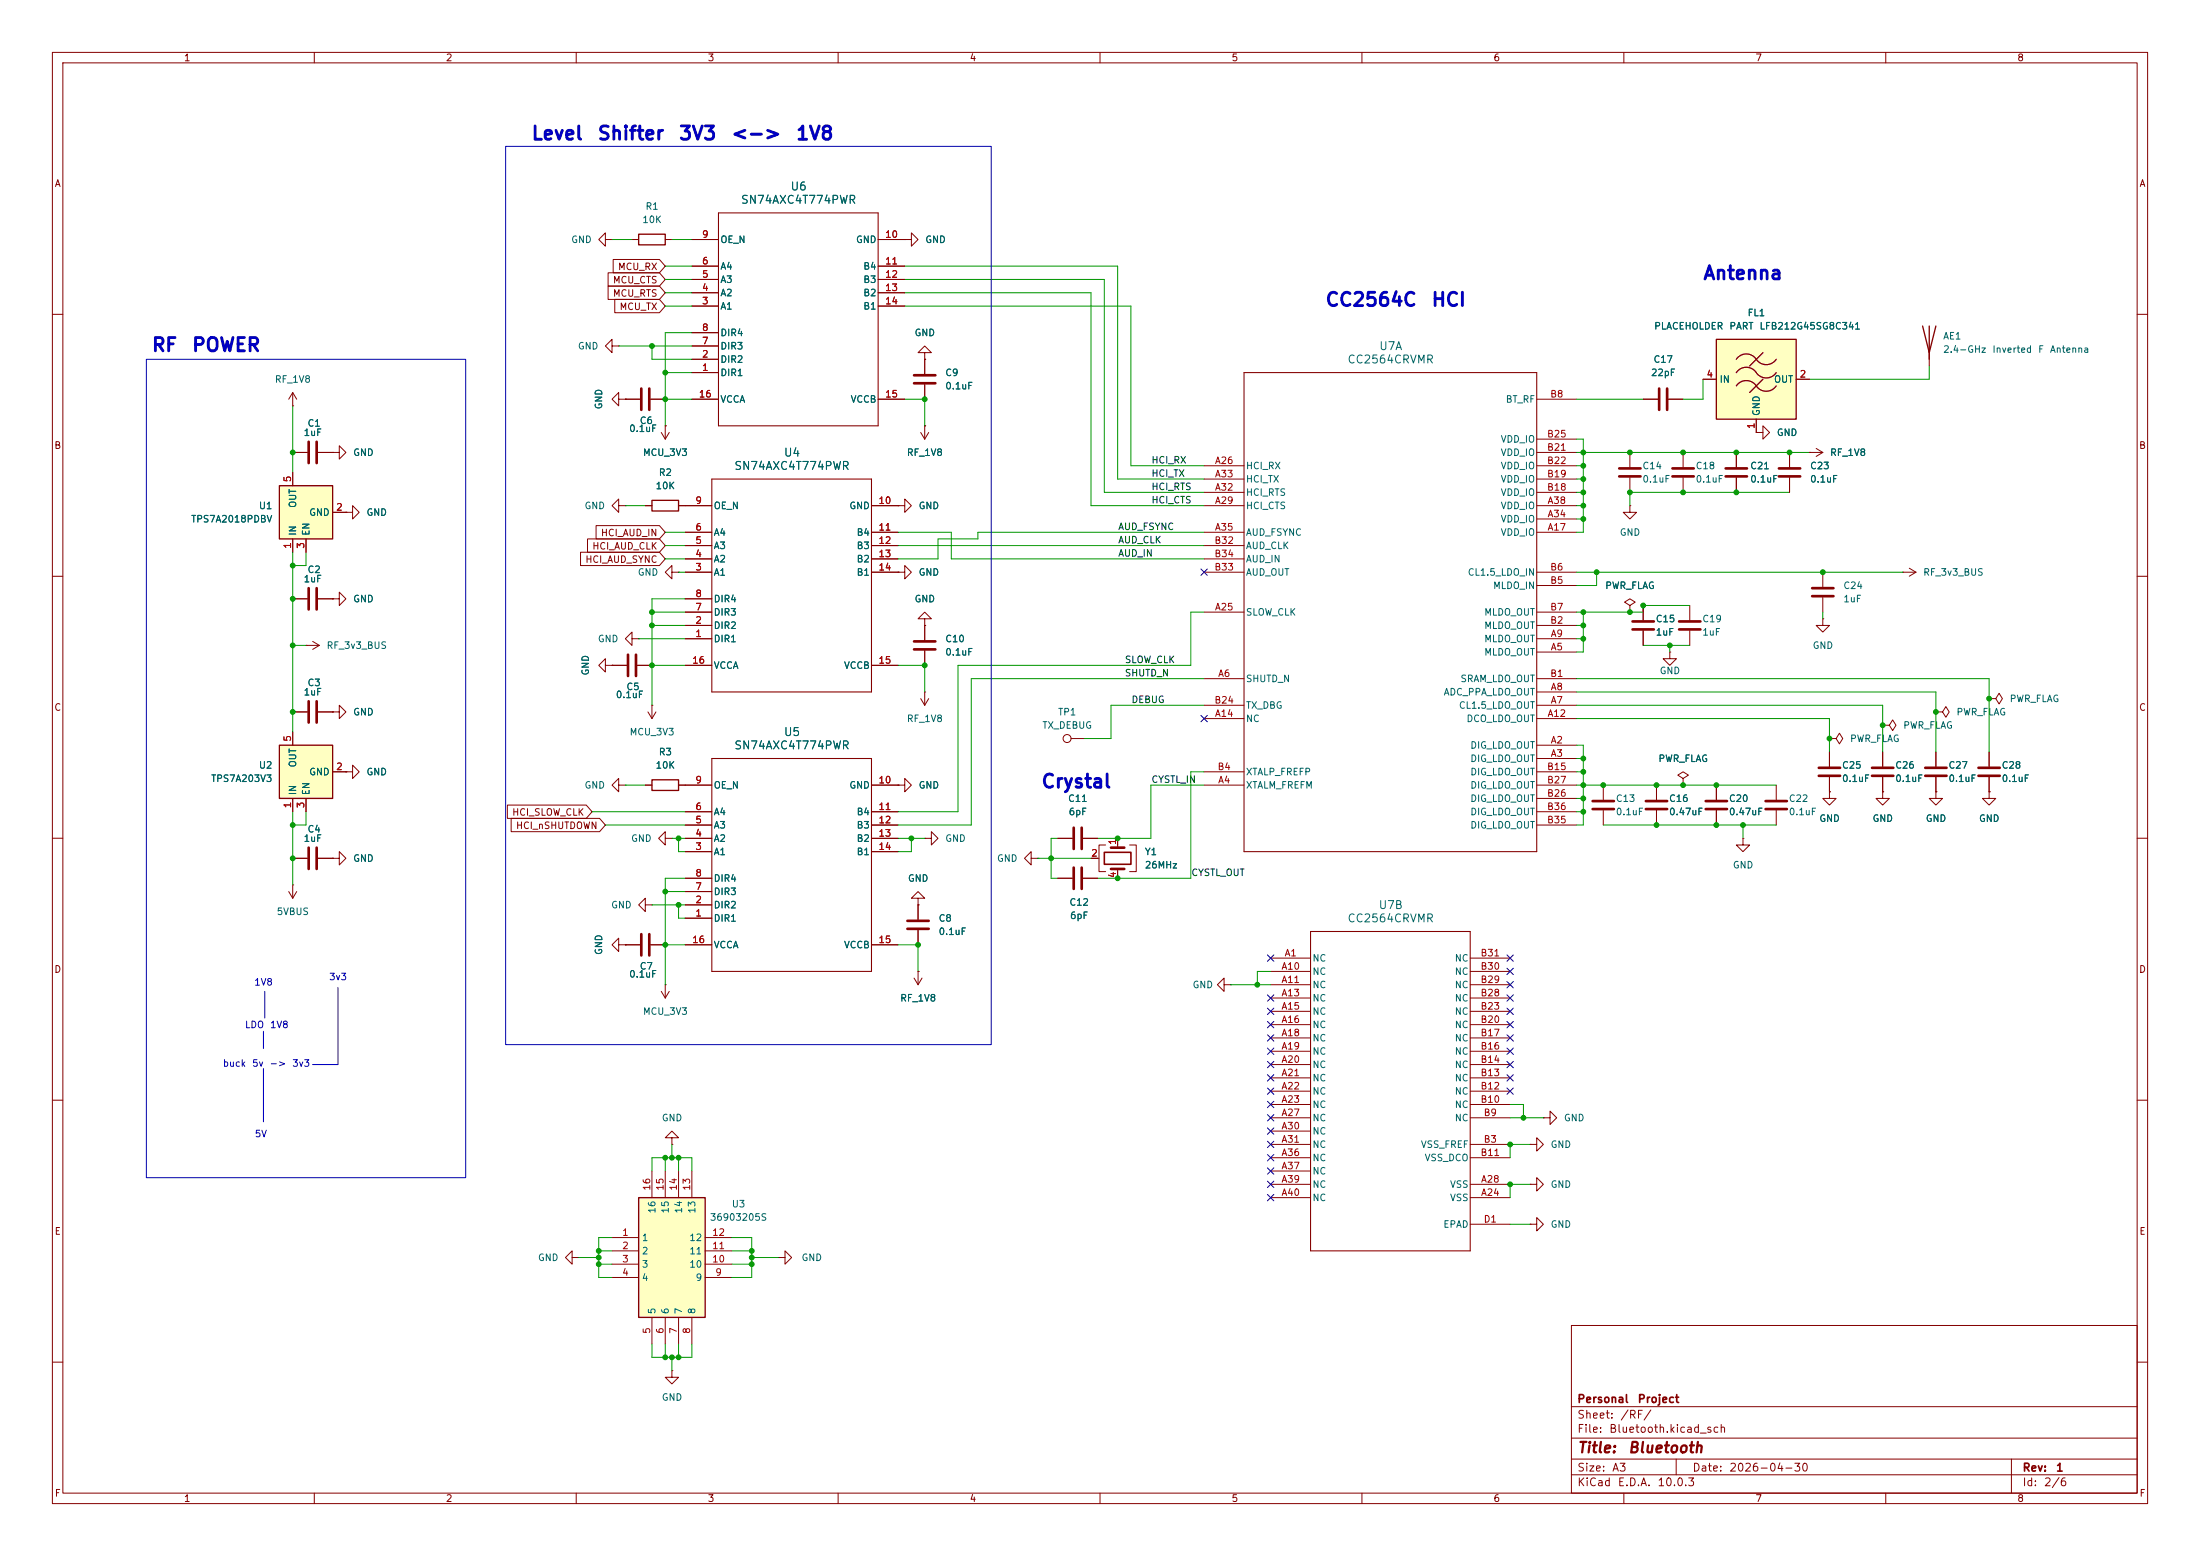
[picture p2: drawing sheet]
<svg xmlns="http://www.w3.org/2000/svg" width="420mm" height="297mm" viewBox="0 0 420 297" stroke-linecap="round" stroke-linejoin="round" font-family="sans-serif">
<g fill="none" stroke="#840000" stroke-width=".19">
<path d="M10 10h400v277h-400zM12 12h396v273h-396zM60 10v2M110 10v2M160 10v2M210 10v2M260 10v2M310 10v2M360 10v2M10 60h2M313.7 76.2h2.8M318.5 76.2h2.8"/>
<path d="M368.3 67.3v2.6M408 60h2M66 97.8h1.3v-1.3l1.3 1.3-1.3 1.3v-1.3M66 97.8h.1M123.2 96.5h1.3M129.5 96.5h6.4M166.4 96.5h5M321.3 86.4v2.8M321.3 91.2v2.8M331.5 86.4v2.8M331.5 91.2v2.8M341.6 86.4v2.8"/>
<path d="M341.6 91.2v2.8M345.4 86.4h.1M345.4 86.4h2.6M346.7 85.6l1.3 .8M348 86.4l-1.3 .7M10 110h2M63.5 114.3h1.3v-1.3l1.2 1.3-1.2 1.3v-1.3M63.5 114.3h.1M128.3 109.2v-1.2l-1.3 1.2 1.3 1.3v-1.3h1.2M129.5 109.2h.1M130.8 119.4h5.1M130.8 109.2h5.1"/>
<path d="M130.8 106.7h5.1M130.8 104.1h5.1M130.8 101.6h5.1M130.8 116.8h5.1M130.8 114.3h5.1M166.4 109.2h5M166.4 106.7h5M166.4 104.1h5M166.4 101.6h5M176.5 119.4v2.8M311.1 115.6l1.1-.7-1.1-.6-1 .6 1 .7v1.2M311.1 116.8h.1"/>
<path d="M313.7 115.6v2.8M322.6 115.6v2.8M348 118.1v1.3h1.2l-1.2 1.3-1.3-1.3h1.3M348 118.1h.1M348 109.2v2.8M348 114v2.8M408 110h2M55.9 135.9h2.8M60.7 135.9h2.8M63.5 135.9h1.3v-1.3l1.2 1.3-1.2 1.3v-1.3M63.5 135.9h.1M130.8 121.9h5.1"/>
<path d="M130.8 127h5.1M166.4 127h5M175.8 133.4l.7 1.2M176.5 132.1h.1M176.5 124.2v2.8M176.5 132.1v2.5M177.3 133.4l-.8 1.2M313.7 120.4v2.8M318.8 124.5v1.2h1.2l-1.2 1.3-1.3-1.3h1.3M318.8 124.5h.1M322.6 120.4v2.8M10 160h2"/>
<path d="M66 147.3h1.3v-1.2l1.3 1.2-1.3 1.3v-1.3M66 147.3h.1M327.7 149.9v2.8M327.7 154.7v2.8M339.1 149.9v2.8M339.1 154.7v2.8M408 160h2M55.9 163.8h2.8M60.7 163.8h2.8M63.5 163.8h1.3v-1.2l1.2 1.2-1.2 1.3v-1.3M63.5 163.8h.1M175.3 171.5h1.2l-1.2-1.3-1.3 1.3h1.3v1.2"/>
<path d="M175.3 172.7h.1M175.3 172.7v2.8M175.3 177.5v2.8M176.5 160h1.3v-1.2l1.3 1.2-1.3 1.3v-1.3M176.5 160h.1M196.8 163.8v-1.2l-1.2 1.2 1.2 1.3v-1.3h1.3M198.1 163.8h.1M201.9 160h2.8M201.9 167.6h2.8M206.8 160h2.7M206.8 167.6h2.7M208.3 163.8h1.5"/>
<path d="M211.1 161.3h-1.3v5.1h1.3M213.4 160v1.8M213.4 165.9v1.7M215.6 161.3h1.3v5.1h-1.3M332.7 160v1.3h1.3l-1.3 1.3-1.2-1.3h1.2M332.7 160h.1M174.5 186.7l.8 1.3M175.3 185.4h.1M175.3 185.4v2.6M176 186.7l-.7 1.3M242.6 182.9h7.6M242.6 185.4h7.6"/>
<path d="M242.6 188h7.6M242.6 190.5h7.6M242.6 193h7.6M242.6 195.6h7.6M242.6 198.1h7.6M280.7 182.9h7.6M280.7 185.4h7.6M280.7 188h7.6M280.7 190.5h7.6M280.7 193h7.6M280.7 195.6h7.6M280.7 198.1h7.6"/>
<path d="M10 210h2M242.6 200.7h7.6M242.6 203.2h7.6M242.6 205.7h7.6M242.6 208.3h7.6M242.6 210.8h7.6M242.6 213.4h7.6M242.6 215.9h7.6M242.6 218.4h7.6M280.7 200.7h7.6M280.7 203.2h7.6M280.7 205.7h7.6"/>
<path d="M280.7 208.3h7.6M280.7 210.8h7.6M280.7 213.4h7.6M280.7 218.4h7.6M292.1 218.4h1.3v-1.2l1.2 1.2-1.2 1.3v-1.3M292.1 218.4h.1M294.6 213.4h1.3v-1.3l1.3 1.3-1.3 1.2v-1.2M294.6 213.4h.1M408 210h2M242.6 228.6h7.6M242.6 226.1h7.6M242.6 221h7.6"/>
<path d="M242.6 223.5h7.6M280.7 228.6h7.6M280.7 226.1h7.6M280.7 221h7.6M280.7 233.7h7.6M292.1 226.1h1.3v-1.3l1.2 1.3-1.2 1.2v-1.2M292.1 226.1h.1M292.1 233.7h1.3v-1.3l1.2 1.3-1.2 1.2v-1.2M292.1 233.7h.1M148.6 240h1.3v-1.2l1.2 1.2-1.2 1.3v-1.3M148.6 240h.1M300 253h108v32h-108z"/>
<path d="M10 260h2M128.3 261.6v1.3h1.2l-1.2 1.3-1.3-1.3h1.3M128.3 261.6h.1M300 278.5h108M300 274.5h108M300 268.5h108M320 278.5v3M384 278.5v6.5M408 260h2M60 285v2M110 285v2M160 285v2"/>
<path d="M210 285v2M260 285v2M300 281.5h108M310 285v2M360 285v2"/>
</g>
<g fill="none" stroke="#840000" stroke-width=".51">
<path d="M316.7 74.2v4M318.3 74.2v4M319.3 89.4h4M319.3 90.9h4M329.4 89.4h4.1M329.4 90.9h4.1M339.6 89.4h4.1M339.6 90.9h4.1M311.7 118.6h4M320.5 118.6h4.1M345.9 112.3h4.1M345.9 113.8h4.1"/>
<path d="M58.9 133.9v4M60.5 133.9v4M174.5 122.4h4.1M174.5 124h4.1M311.7 120.1h4M320.5 120.1h4.1M205 158v4.1M206.5 158v4.1M325.6 152.9h4.1M325.6 154.4h4.1M337.1 152.9h4M337.1 154.4h4"/>
<path d="M58.9 161.8v4.1M60.5 161.8v4.1M173.2 175.8h4.1M173.2 177.3h4.1M205 165.6v4.1M206.5 165.6v4.1M212.1 161.8h2.5M212.1 165.9h2.5"/>
</g>
<path d="M210.8 162.7h5.1v2.3h-5.1z" fill="none" stroke="#840000" stroke-width=".3"/>
<path d="M135.9 91.4h30.5v40.7h-30.5zM250.2 177.8h30.5v61h-30.5z" fill="none" stroke="#840000" stroke-width=".2"/>
<path d="M367 62.2l1.3 5.1 1.3-5.1M368.3 62.2v6.4M124.5 95.5h5v2h-5z" fill="none" stroke="#840000" stroke-width=".25"/>
<path d="M327.7 64.8h15.2v15.2h-15.2z" fill="#ffffc2"/>
<path d="M327.7 64.8h15.2v15.2h-15.2zM331.5 68.6a2.35 2.35 0 0 1 4 .3 2.29 2.29 0 0 0 3.6-.3M331.5 71.1a2.35 2.35 0 0 1 4 .3 2.29 2.29 0 0 0 3.6-.3M331.5 73.7a2.35 2.35 0 0 1 4 .3 2.29 2.29 0 0 0 3.6-.3M336.5 67.3l-2.5 2.6M336.5 72.4l-2.5 2.5" fill="none" stroke="#840000" stroke-width=".25"/>
<g fill="none" stroke="#840000" stroke-width=".19">
<path d="M116.8 66v-1.2l-1.2 1.2 1.2 1.3v-1.3h1.3M118.1 76.2v1.3l-1.3-1.3 1.3-1.3v1.3h1.3M118.1 66h.1M119.4 76.2h.1M119.4 76.2h2.8M124.2 76.2h2.8M176.5 68.6v2.8M176.5 73.4v2.8M325.1 72.4h2.6M342.9 72.4h2.5M55.9 86.4h2.8M60.7 86.4h2.8"/>
<path d="M63.5 86.4h1.3v-1.3l1.2 1.3-1.2 1.2v-1.2M63.5 86.4h.1M118.1 96.5v-1.2l-1.3 1.2 1.3 1.3v-1.3h1.3M119.4 96.5h.1M126.2 82.6l.8 1.2M127 81.3h.1M127 81.3v2.5M127.8 82.6l-.8 1.2M171.4 96.5h1.3v-1.2l1.3 1.2-1.3 1.3v-1.3M171.4 96.5h.1M175.8 82.6l.7 1.2M176.5 81.3h.1"/>
<path d="M176.5 81.3v2.5M177.3 82.6l-.8 1.2M335.3 82.6h1.2v-1.3l1.3 1.3-1.3 1.2v-1.2M335.3 82.6h.1M335.3 80v2.6M55.9 114.3h2.8M60.7 114.3h2.8M171.4 109.2h1.3v-1.2l1.3 1.2-1.3 1.3v-1.3M171.4 109.2h.1M176.5 118.1h1.3l-1.3-1.3-1.2 1.3h1.2v1.3M176.5 119.4h.1M58.4 123.2h.1"/>
<path d="M58.4 123.2h2.6M59.7 122.4l1.3 .8M61 123.2l-1.3 .8"/>
</g>
<path d="M122.4 74.2v4M124 74.2v4M174.5 71.6h4.1M174.5 73.2h4.1M58.9 84.3v4.1M60.5 84.3v4.1M58.9 112.3v4M60.5 112.3v4" fill="none" stroke="#840000" stroke-width=".51"/>
<path d="M53.3 92.7h10.2v10.2h-10.2z" fill="#ffffc2"/>
<path d="M53.3 92.7h10.2v10.2h-10.2z" fill="none" stroke="#840000" stroke-width=".25"/>
<g fill="none" stroke="#840000" stroke-width=".19">
<path d="M55.9 77.5h.1M55.9 74.9v2.6M55.9 74.9l-.8 1.3M55.9 74.9l.7 1.3M55.9 90.2v2.5M63.5 97.8h2.5M311.1 86.4v2.8M311.1 91.2v2.8M55.9 102.9v2.5M58.4 102.9v2.5M363.2 109.2h.1M363.2 109.2h2.6"/>
<path d="M364.5 108.5l1.3 .7M365.8 109.2l-1.3 .8M116.8 127h2.8M121.7 127h2.8M359.4 138.4h1.3l.6-1 .6 1-.6 1-.6-1M359.4 138.4h.1M379.7 133.4h1.3l.6-1.1 .7 1.1-.7 1-.6-1M379.7 133.4h.1M130.8 157.5h5.1M130.8 154.9h5.1M130.8 149.9h5.1M166.4 157.5h5"/>
<path d="M166.4 154.9h5M166.4 149.9h5M204.5 141h2.5M316.2 149.9v2.8M316.2 154.7v2.8M321.3 148.6l1-.6-1-.7-1 .7 1 .6v1.3M321.3 149.9h.1M369.6 151.1v1.3h1.2l-1.2 1.3-1.3-1.3h1.3M369.6 151.1h.1M369.6 143.5v2.8M369.6 148.3v2.8M379.7 143.5v2.8"/>
<path d="M379.7 148.3v2.8M123.2 172.7v-1.2l-1.3 1.2 1.3 1.3v-1.3h1.3M124.5 172.7h.1M130.8 175.3h5.1M130.8 172.7h5.1M130.8 162.6h5.1M130.8 160h5.1M130.8 170.2h5.1M130.8 167.6h5.1M166.4 162.6h5M166.4 160h5M130.8 180.3h5.1"/>
<path d="M166.4 180.3h5M233.7 188v-1.3l-1.3 1.3 1.3 1.2v-1.2h1.2M234.9 188h.1M109.2 240v-1.2l-1.3 1.2 1.3 1.3v-1.3h1.3M110.5 240h.1"/>
<circle cx="203.7" cy="141" r=".76"/>
</g>
<path d="M309.1 89.4h4.1M309.1 90.9h4.1M119.9 125v4M121.4 125v4M314.2 152.9h4.1M314.2 154.4h4.1M367.5 146.6h4.1M367.5 148.1h4.1M377.7 146.6h4.1M377.7 148.1h4.1" fill="none" stroke="#840000" stroke-width=".51"/>
<path d="M135.9 144.8h30.5v40.6h-30.5z" fill="none" stroke="#840000" stroke-width=".2"/>
<path d="M53.3 142.2h10.2v10.2h-10.2z" fill="#ffffc2"/>
<path d="M121.9 44.7h5.1v2h-5.1zM53.3 142.2h10.2v10.2h-10.2zM124.5 148.8h5v2.1h-5z" fill="none" stroke="#840000" stroke-width=".25"/>
<g fill="none" stroke="#840000" stroke-width=".19">
<path d="M115.6 45.7v-1.2l-1.3 1.2 1.3 1.3v-1.3h1.2M116.8 45.7h.1M120.6 45.7h1.3M127 45.7h1.3M132.1 58.4h5.1M132.1 55.9h5.1M132.1 53.3h5.1M132.1 50.8h5.1M132.1 45.7h5.1M167.6 58.4h5.1M167.6 55.9h5.1M167.6 53.3h5.1"/>
<path d="M167.6 50.8h5.1M167.6 45.7h5.1M172.7 45.7h1.3v-1.2l1.3 1.2-1.3 1.3v-1.3M172.7 45.7h.1M132.1 76.2h5.1M132.1 71.1h5.1M132.1 68.6h5.1M132.1 66h5.1M132.1 63.5h5.1M167.6 76.2h5.1M176.5 67.3h1.3l-1.3-1.3-1.2 1.3h1.2v1.3M176.5 68.6h.1"/>
<path d="M293.4 76.2h7.6M229.9 88.9h7.6M229.9 96.5h7.6M229.9 94h7.6M229.9 91.4h7.6M293.4 88.9h7.6M293.4 96.5h7.6M293.4 94h7.6M293.4 91.4h7.6M293.4 99.1h7.6M293.4 86.4h7.6M293.4 83.8h7.6"/>
<path d="M311.1 96.5v1.3h1.3l-1.3 1.3-1.2-1.3h1.2M311.1 96.5h.1M229.9 101.6h7.6M229.9 116.8h7.6M229.9 109.2h7.6M229.9 104.1h7.6M229.9 106.7h7.6M293.4 101.6h7.6M293.4 116.8h7.6M293.4 119.4h7.6M293.4 111.8h7.6M293.4 109.2h7.6"/>
<path d="M55.9 139.7v2.5M115.6 127v1.3l-1.3-1.3 1.3-1.3v1.3h1.2M116.8 127h.1M120.6 121.9v-1.2l-1.2 1.2 1.2 1.3v-1.3h1.3M121.9 121.9h.1M123.7 135.9l.8 1.3M124.5 134.6h.1M124.5 134.6v2.6M125.2 135.9l-.7 1.3M229.9 129.5h7.6M229.9 134.6h7.6M229.9 137.2h7.6"/>
<path d="M293.4 124.5h7.6M293.4 129.5h7.6M293.4 134.6h7.6M293.4 132.1h7.6M293.4 121.9h7.6M293.4 137.2h7.6M369.6 135.9h1.2l.7-1 .6 1-.6 1-.7-1M369.6 135.9h.1M55.9 152.4v2.5M58.4 152.4v2.5M63.5 147.3h2.5M118.1 149.9v-1.3l-1.3 1.3 1.3 1.2v-1.2h1.3"/>
<path d="M119.4 149.9h.1M123.2 149.9h1.3M129.5 149.9h1.3M171.4 149.9h1.3v-1.3l1.3 1.3-1.3 1.2v-1.2M171.4 149.9h.1M229.9 147.3h7.6M229.9 149.9h7.6M293.4 147.3h7.6M293.4 149.9h7.6M293.4 142.2h7.6M293.4 144.8h7.6M293.4 152.4h7.6"/>
<path d="M293.4 157.5h7.6M293.4 154.9h7.6M306.1 149.9v2.8M306.1 154.7v2.8M349.2 141h1.3l.7-1 .6 1-.6 1-.7-1M349.2 141h.1M349.2 151.1v1.3h1.3l-1.3 1.3-1.2-1.3h1.2M349.2 151.1h.1M349.2 143.5v2.8M349.2 148.3v2.8M359.4 151.1v1.3h1.3l-1.3 1.3-1.3-1.3h1.3M359.4 151.1h.1"/>
<path d="M359.4 143.5v2.8M359.4 148.3v2.8M379.7 151.1v1.3h1.3l-1.3 1.3-1.2-1.3h1.2M379.7 151.1h.1M55.1 170.2l.8 1.3M55.9 168.9h.1M55.9 168.9v2.6M56.6 170.2l-.7 1.3M127 160v-1.2l-1.3 1.2 1.3 1.3v-1.3h1.3M128.3 160h.1M126.2 189.2l.8 1.3M127 188h.1"/>
<path d="M127 188v2.5M127.8 189.2l-.8 1.3M128.3 217.2h1.2l-1.2-1.3-1.3 1.3h1.3v1.2M128.3 218.4h.1"/>
</g>
<path d="M137.2 40.6h30.4v40.7h-30.4zM237.5 71.1h55.9v91.5h-55.9z" fill="none" stroke="#840000" stroke-width=".2"/>
<path d="M304 152.9h4.1M304 154.4h4.1M347.2 146.6h4.1M347.2 148.1h4.1M357.4 146.6h4M357.4 148.1h4" fill="none" stroke="#840000" stroke-width=".51"/>
<path d="M121.9 228.6h12.7v22.9h-12.7z" fill="#ffffc2"/>
<path d="M121.9 228.6h12.7v22.9h-12.7z" fill="none" stroke="#840000" stroke-width=".25"/>
<g fill="none" stroke="#840000" stroke-width=".19">
<path d="M116.1 54.6h9.8l1.1 1.3-1.1 1.3h-9.8zM116.1 52.1h9.8l1.1 1.2-1.1 1.3h-9.8zM117.1 49.5h8.8l1.1 1.3-1.1 1.3h-8.8zM117.4 57.1h8.5l1.1 1.3-1.1 1.3h-8.5zM132.1 58.4h5.1M132.1 55.9h5.1M132.1 53.3h5.1M132.1 50.8h5.1M132.1 45.7h5.1M167.6 58.4h5.1M167.6 55.9h5.1M167.6 53.3h5.1"/>
<path d="M167.6 50.8h5.1M167.6 45.7h5.1M172.7 45.7h.1M119.4 76.2h.1M119.4 76.2h2.8M124.2 76.2h2.8M132.1 76.2h5.1M132.1 71.1h5.1M132.1 68.6h5.1M132.1 66h5.1M132.1 63.5h5.1M167.6 76.2h5.1"/>
<path d="M176.5 68.6h.1M176.5 68.6v2.8M176.5 73.4v2.8M313.7 76.2h2.8M318.5 76.2h2.8M325.1 72.4h2.6M342.9 72.4h2.5M55.9 86.4h2.8M55.9 90.2v2.5M60.7 86.4h2.8M63.5 86.4h.1M63.5 97.8h2.5"/>
<path d="M66 97.8h.1M123.2 96.5h1.3M127 81.3h.1M129.5 96.5h6.4M166.4 96.5h5M171.4 96.5h.1M176.5 81.3h.1M331.5 86.4v2.8M331.5 91.2v2.8M335.3 82.6h.1M335.3 80v2.6M341.6 86.4v2.8"/>
<path d="M341.6 91.2v2.8M345.4 86.4h.1M55.9 114.3h2.8M55.9 102.9v2.5M58.4 102.9v2.5M60.7 114.3h2.8M63.5 114.3h.1M110.8 105.4h15.1l1.1 1.3-1.1 1.3h-15.1zM112.2 102.9h13.7l1.1 1.2-1.1 1.3h-13.7zM113.8 100.3h12.1l1.1 1.3-1.1 1.3h-12.1zM130.8 119.4h5.1M130.8 109.2h5.1"/>
<path d="M130.8 106.7h5.1M130.8 104.1h5.1M130.8 101.6h5.1M130.8 116.8h5.1M130.8 114.3h5.1M166.4 109.2h5M166.4 106.7h5M166.4 104.1h5M166.4 101.6h5M171.4 109.2h.1M176.5 119.4h.1M176.5 119.4v2.8"/>
<path d="M311.1 116.8h.1M313.7 115.6v2.8M55.9 135.9h2.8M55.9 139.7v2.5M60.7 135.9h2.8M63.5 135.9h.1M116.8 127h.1M116.8 127h2.8M121.7 127h2.8M130.8 127h5.1M130.8 121.9h5.1M166.4 127h5"/>
<path d="M176.5 124.2v2.8M313.7 120.4v2.8M55.9 152.4v2.5M58.4 152.4v2.5M63.5 147.3h2.5M66 147.3h.1M96.9 153.7h15l1.1 1.2-1.1 1.3h-15zM97.6 156.2h16.9l1.1 1.3-1.1 1.3h-16.9zM123.2 149.9h1.3M129.5 149.9h6.4M130.8 157.5h5.1M130.8 154.9h5.1"/>
<path d="M166.4 157.5h5M166.4 154.9h5M166.4 149.9h5M171.4 149.9h.1M316.2 149.9v2.8M316.2 154.7v2.8M321.3 149.9h.1M327.7 149.9v2.8M327.7 154.7v2.8M349.2 151.1h.1M349.2 143.5v2.8M349.2 148.3v2.8"/>
<path d="M359.4 151.1h.1M359.4 143.5v2.8M359.4 148.3v2.8M369.6 151.1h.1M369.6 143.5v2.8M369.6 148.3v2.8M379.7 151.1h.1M379.7 143.5v2.8M379.7 148.3v2.8M55.9 163.8h2.8M60.7 163.8h2.8M63.5 163.8h.1"/>
<path d="M130.8 175.3h5.1M130.8 172.7h5.1M130.8 162.6h5.1M130.8 160h5.1M130.8 170.2h5.1M130.8 167.6h5.1M166.4 162.6h5M166.4 160h5M175.3 172.7h.1M175.3 172.7v2.8M175.3 177.5v2.8M201.9 160h2.8"/>
<path d="M201.9 167.6h2.8M206.8 160h2.7M206.8 167.6h2.7M208.3 163.8h1.2M213.4 160v1.3M213.4 166.4v1.2M118.1 180.3v1.3l-1.3-1.3 1.3-1.2v1.2h1.3M119.4 180.3h.1M119.4 180.3h2.8M124.2 180.3h2.8M130.8 180.3h5.1M166.4 180.3h5"/>
<path d="M175.3 185.4h.1M116.8 236.2h5.1M116.8 238.8h5.1M124.5 223.5v5.1M127 223.5v5.1M129.5 223.5v5.1M132.1 223.5v5.1M134.6 236.2h5.1M134.6 238.8h5.1M116.8 241.3h5.1M116.8 243.8h5.1M124.5 251.5v5"/>
<path d="M127 251.5v5M129.5 251.5v5M132.1 251.5v5M134.6 241.3h5.1M134.6 243.8h5.1"/>
</g>
<path d="M122.4 178.3v4.1M124 178.3v4.1" fill="none" stroke="#840000" stroke-width=".51"/>
<path d="M96.5 27.9h92.7v171.5h-92.7zM27.9 68.6h61v156.2h-61zM50.3 196.9v3.3M50.5 189.2v5.1M64.5 188.5v14.7h-4.8M50.3 204v10.1" fill="none" stroke="#0000c2" stroke-width=".19"/>
<g fill="none" stroke="#009600" stroke-width=".19">
<path d="M116.8 45.7h3.8M127 55.9h5.1M127 50.8h5.1M127 53.3h5.1M127 58.4h5.1M128.3 45.7h3.8M172.7 55.9h35.6v40.6h21.6M172.7 50.8h40.7v40.6h16.5M172.7 53.3h38.1v40.7h19.1M172.7 58.4h43.2v30.5h14M55.9 77.5v12.7M118.1 66h14"/>
<path d="M124.5 66v2.6h7.6M127 76.2h5.1M127 71.1h5.1M132.1 63.5h-5.1v17.8M172.7 76.2h3.8v5.1M301 76.2h12.7M325.1 72.4v3.8h-3.8M368.3 69.9v2.5h-22.9M119.4 96.5h3.8M301 83.8h1.3v17.8h-1.3M301 86.4h44.4M301 91.4h1.3"/>
<path d="M301 88.9h1.3M301 96.5h1.3M301 99.1h1.3M301 94h1.3M341.6 94h-30.5v2.5M55.9 105.4v34.3M58.4 105.4v2.6h-2.5M124.5 116.8h6.3M124.5 119.4h6.3M127 104.1h3.8M127 101.6h3.8M127 106.7h3.8"/>
<path d="M129.5 109.2h1.3M130.8 114.3h-6.3v20.3M171.4 104.1h58.5M171.4 101.6h10.2v5.1h48.3M229.9 116.8h-2.6v10.2h-44.4v27.9h-11.5M229.9 101.6h-43.2v1.3h-7.6v3.8h-7.7M301 119.4h1.3M301 109.2h62.2M302.3 116.8v7.7h-1.3M304.8 109.2v2.6h-3.8M322.6 115.6h-8.9v1.2h-12.7M348 116.8v1.3"/>
<path d="M55.9 123.2h2.5M121.9 121.9h8.9M124.5 127h6.3M171.4 127h5.1v5.1M229.9 129.5h-44.5v28h-14M229.9 134.6h-17.8v6.4h-5.1M301 134.6h58.4v8.9M301 129.5h78.7v14M301 121.9h1.3M301 137.2h48.2v6.3M301 132.1h68.6v11.4M313.7 123.2h8.9"/>
<path d="M318.8 123.2v1.3M55.9 154.9v14M58.4 154.9v2.6h-2.5M113 154.9h17.8M115.6 157.5h15.2M119.4 149.9h3.8M229.9 149.9h-10.2v10.1h-10.2M229.9 147.3h-2.6v20.3h-17.8M301 142.2h1.3v15.3h-1.3M301 154.9h1.3M301 149.9h38.1M301 147.3h1.3"/>
<path d="M301 144.8h1.3M301 152.4h1.3M306.1 157.5h33M332.7 157.5v2.5M124.5 172.7h6.3M127 170.2h3.8M128.3 160h2.5M129.5 172.7v2.6h1.3M129.5 160v2.6h1.3M130.8 167.6h-3.8v20.4M171.4 160h5.1M174 160v2.6h-2.6"/>
<path d="M198.1 163.8h10.2M201.9 160h-1.2v7.6h1.2M127 180.3h3.8M171.4 180.3h3.9v5.1M234.9 188h7.7M242.6 185.4h-2.6v2.6M128.3 218.4v2.6M288.3 213.4h6.3M288.3 210.8h2.5v2.6M292.1 218.4h-3.8v2.6M114.3 238.8h2.5M116.8 236.2h-2.5v7.6h2.5"/>
<path d="M124.5 223.5v-2.5h7.6v2.5M127 221v2.5M129.5 221v2.5M139.7 236.2h3.8v7.6h-3.8M139.7 238.8h3.8M288.3 233.7h3.8M292.1 226.1h-3.8v2.5M110.5 240h3.8M114.3 241.3h2.5M124.5 256.5v2.6h7.6v-2.6M127 256.5v2.6M128.3 259.1v2.5"/>
<path d="M129.5 256.5v2.6M139.7 241.3h3.8M143.5 240h5.1"/>
</g>
<g fill="none" stroke="#000084" stroke-width=".19">
<path d="M229.3 108.6l1.2 1.2M230.5 108.6l-1.2 1.2M229.3 136.6l1.2 1.2M230.5 136.6l-1.2 1.2M242 195l1.2 1.2M242 189.9l1.2 1.2M242 182.3l1.2 1.2M242 197.5l1.2 1.2M242 192.4l1.2 1.2M243.2 195l-1.2 1.2M243.2 189.9l-1.2 1.2M243.2 182.3l-1.2 1.2"/>
<path d="M243.2 197.5l-1.2 1.2M243.2 192.4l-1.2 1.2M287.7 182.3l1.2 1.2M287.7 184.8l1.2 1.2M287.7 189.9l1.2 1.2M287.7 187.4l1.2 1.2M287.7 195l1.2 1.2M287.7 192.4l1.2 1.2M287.7 197.5l1.2 1.2M288.9 182.3l-1.2 1.2M288.9 184.8l-1.2 1.2M288.9 189.9l-1.2 1.2"/>
<path d="M288.9 187.4l-1.2 1.2M288.9 195l-1.2 1.2M288.9 192.4l-1.2 1.2M288.9 197.5l-1.2 1.2M242 215.3l1.2 1.2M242 217.8l1.2 1.2M242 207.7l1.2 1.2M242 212.8l1.2 1.2M242 210.2l1.2 1.2M242 205.1l1.2 1.2M242 200.1l1.2 1.2M242 202.6l1.2 1.2"/>
<path d="M243.2 215.3l-1.2 1.2M243.2 217.8l-1.2 1.2M243.2 207.7l-1.2 1.2M243.2 212.8l-1.2 1.2M243.2 210.2l-1.2 1.2M243.2 205.1l-1.2 1.2M243.2 200.1l-1.2 1.2M243.2 202.6l-1.2 1.2M287.7 207.7l1.2 1.2M287.7 205.1l1.2 1.2M287.7 200.1l1.2 1.2M287.7 202.6l1.2 1.2"/>
<path d="M288.9 207.7l-1.2 1.2M288.9 205.1l-1.2 1.2M288.9 200.1l-1.2 1.2M288.9 202.6l-1.2 1.2M242 228l1.2 1.2M242 222.9l1.2 1.2M242 225.5l1.2 1.2M242 220.4l1.2 1.2M243.2 228l-1.2 1.2M243.2 222.9l-1.2 1.2M243.2 225.5l-1.2 1.2M243.2 220.4l-1.2 1.2"/>
</g>
<g fill="#009600" stroke="#009600" stroke-width=".19">
<circle cx="302.3" cy="96.5" r=".46"/>
<circle cx="302.3" cy="91.4" r=".46"/>
<circle cx="302.3" cy="94" r=".46"/>
<circle cx="302.3" cy="99.1" r=".46"/>
<circle cx="304.8" cy="109.2" r=".46"/>
<circle cx="302.3" cy="121.9" r=".46"/>
<circle cx="318.8" cy="123.2" r=".46"/>
<circle cx="302.3" cy="119.4" r=".46"/>
<circle cx="302.3" cy="116.8" r=".46"/>
<circle cx="176.5" cy="127" r=".46"/>
<circle cx="359.4" cy="138.4" r=".46"/>
<circle cx="349.2" cy="141" r=".46"/>
<circle cx="369.6" cy="135.9" r=".46"/>
<circle cx="379.7" cy="133.4" r=".46"/>
<circle cx="290.8" cy="213.4" r=".46"/>
<circle cx="288.3" cy="218.4" r=".46"/>
<circle cx="240" cy="188" r=".46"/>
<circle cx="288.3" cy="226.1" r=".46"/>
<circle cx="311.1" cy="86.4" r=".46"/>
<circle cx="321.3" cy="86.4" r=".46"/>
<circle cx="331.5" cy="86.4" r=".46"/>
<circle cx="311.1" cy="94" r=".46"/>
<circle cx="321.3" cy="94" r=".46"/>
<circle cx="302.3" cy="86.4" r=".46"/>
<circle cx="302.3" cy="88.9" r=".46"/>
<circle cx="331.5" cy="94" r=".46"/>
<circle cx="341.6" cy="86.4" r=".46"/>
<circle cx="348" cy="109.2" r=".46"/>
<circle cx="311.1" cy="116.8" r=".46"/>
<circle cx="313.7" cy="115.6" r=".46"/>
<circle cx="302.3" cy="144.8" r=".46"/>
<circle cx="306.1" cy="149.9" r=".46"/>
<circle cx="316.2" cy="157.5" r=".46"/>
<circle cx="321.3" cy="149.9" r=".46"/>
<circle cx="327.7" cy="157.5" r=".46"/>
<circle cx="327.7" cy="149.9" r=".46"/>
<circle cx="316.2" cy="149.9" r=".46"/>
<circle cx="302.3" cy="147.3" r=".46"/>
<circle cx="332.7" cy="157.5" r=".46"/>
<circle cx="302.3" cy="152.4" r=".46"/>
<circle cx="302.3" cy="154.9" r=".46"/>
<circle cx="302.3" cy="149.9" r=".46"/>
<circle cx="124.5" cy="119.4" r=".46"/>
<circle cx="127" cy="170.2" r=".46"/>
<circle cx="124.5" cy="127" r=".46"/>
<circle cx="129.5" cy="172.7" r=".46"/>
<circle cx="127" cy="180.3" r=".46"/>
<circle cx="174" cy="160" r=".46"/>
<circle cx="176.5" cy="76.2" r=".46"/>
<circle cx="55.9" cy="123.2" r=".46"/>
<circle cx="55.9" cy="108" r=".46"/>
<circle cx="55.9" cy="114.3" r=".46"/>
<circle cx="124.5" cy="116.8" r=".46"/>
<circle cx="127" cy="76.2" r=".46"/>
<circle cx="127" cy="71.1" r=".46"/>
<circle cx="55.9" cy="86.4" r=".46"/>
<circle cx="124.5" cy="66" r=".46"/>
<circle cx="175.3" cy="180.3" r=".46"/>
<circle cx="129.5" cy="221" r=".46"/>
<circle cx="127" cy="221" r=".46"/>
<circle cx="128.3" cy="221" r=".46"/>
<circle cx="143.5" cy="238.8" r=".46"/>
<circle cx="143.5" cy="240" r=".46"/>
<circle cx="129.5" cy="160" r=".46"/>
<circle cx="200.7" cy="163.8" r=".46"/>
<circle cx="213.4" cy="167.6" r=".46"/>
<circle cx="213.4" cy="160" r=".46"/>
<circle cx="128.3" cy="259.1" r=".46"/>
<circle cx="127" cy="259.1" r=".46"/>
<circle cx="129.5" cy="259.1" r=".46"/>
<circle cx="143.5" cy="241.3" r=".46"/>
<circle cx="114.3" cy="240" r=".46"/>
<circle cx="114.3" cy="241.3" r=".46"/>
<circle cx="114.3" cy="238.8" r=".46"/>
<circle cx="55.9" cy="157.5" r=".46"/>
<circle cx="55.9" cy="163.8" r=".46"/>
<circle cx="55.9" cy="135.9" r=".46"/>
</g>
<g font-size="2.5" fill="#0000c2">
<text x="101.3" y="27.3">Level</text>
<text x="113.9" y="27.3">Shifter</text>
<text x="129.4" y="27.3">3V3</text>
<text x="139.4" y="27.3">&lt;-&gt;</text>
<text x="151.8" y="27.3">1V8</text>
<text x="252.9" y="59.1">CC2564C</text>
<text x="273.1" y="59.1">HCI</text>
<text x="325" y="54">Antenna</text>
<text x="28.8" y="67.7">RF</text>
<text x="36.5" y="67.7">POWER</text>
<text x="198.6" y="151">Crystal</text>
</g>
<g font-size="2" fill="#840000">
<text x="301" y="277.8">Title:</text>
<text x="310.7" y="277.8">Bluetooth</text>
</g>
<g font-size="1.5" fill="#006464">
<text x="141.3" y="39.3">SN74AXC4T774PWR</text>
<text x="150.8" y="36.7">U6</text>
<text x="257.1" y="69.7">CC2564CRVMR</text>
<text x="263.2" y="67.2">U7A</text>
<text x="149.5" y="87.5">U4</text>
<text x="140.1" y="90.1">SN74AXC4T774PWR</text>
<text x="140.1" y="143.4">SN74AXC4T774PWR</text>
<text x="149.5" y="140.9">U5</text>
<text x="263.1" y="173.9">U7B</text>
<text x="257.1" y="176.4">CC2564CRVMR</text>
</g>
<g font-size="1.5" fill="#840000">
<text x="301" y="268.1">Personal</text>
<text x="312.5" y="268.1">Project</text>
<text x="301" y="273.8">File:</text>
<text x="301" y="271.1">Sheet:</text>
<text x="307.1" y="273.8">Bluetooth.kicad_sch</text>
<text x="309.2" y="271.1">/RF/</text>
<text x="301" y="281.2">Size:</text>
<text x="307.6" y="281.2">A3</text>
<text x="323" y="281.2">Date:</text>
<text x="330" y="281.2">2026-04-30</text>
<text x="386" y="281.2">Rev:</text>
<text x="392.4" y="281.2">1</text>
<text x="301" y="284">KiCad</text>
<text x="308.7" y="284">E.D.A.</text>
<text x="316.3" y="284">10.0.3</text>
<text x="386" y="284">Id:</text>
<text x="390.1" y="284">2/6</text>
</g>
<g font-size="1.3" fill="#840000">
<text x="35" y="12">1</text>
<text x="85" y="12">2</text>
<text x="135" y="12">3</text>
<text x="185" y="12">4</text>
<text x="235" y="12">5</text>
<text x="285" y="12">6</text>
<text x="335" y="12">7</text>
<text x="385" y="12">8</text>
<text x="10.3" y="36">A</text>
<text x="408.3" y="36">A</text>
<text x="117.9" y="51.9">MCU_RX</text>
<text x="116.9" y="56.9">MCU_RTS</text>
<text x="116.9" y="54.4">MCU_CTS</text>
<text x="118.2" y="59.5">MCU_TX</text>
<text x="10.3" y="86">B</text>
<text x="408.2" y="86">B</text>
<text x="111.6" y="107.7">HCI_AUD_SYNC</text>
<text x="113" y="105.2">HCI_AUD_CLK</text>
<text x="114.6" y="102.7">HCI_AUD_IN</text>
<text x="10.3" y="136">C</text>
<text x="408.2" y="136">C</text>
<text x="97.7" y="156">HCI_SLOW_CLK</text>
<text x="98.4" y="158.5">HCI_nSHUTDOWN</text>
<text x="10.3" y="186">D</text>
<text x="408.2" y="186">D</text>
<text x="10.3" y="236">E</text>
<text x="408.3" y="236">E</text>
<text x="10.3" y="286">F</text>
<text x="35" y="287">1</text>
<text x="85" y="287">2</text>
<text x="135" y="287">3</text>
<text x="185" y="287">4</text>
<text x="235" y="287">5</text>
<text x="285" y="287">6</text>
<text x="335" y="287">7</text>
<text x="385" y="287">8</text>
<text x="408.3" y="286">F</text>
</g>
<g font-size="1.3" fill="#006464">
<text x="123.1" y="40.3">R1</text>
<text x="108.9" y="46.7">GND</text>
<text x="122.5" y="42.9">10K</text>
<text x="137.4" y="46.7">OE_N</text>
<text x="163.3" y="46.7">GND</text>
<text x="176.5" y="46.7">GND</text>
<text x="137.4" y="51.8">A4</text>
<text x="164.7" y="51.8">B4</text>
<text x="137.4" y="59.4">A1</text>
<text x="137.4" y="56.9">A2</text>
<text x="137.4" y="54.3">A3</text>
<text x="164.7" y="54.3">B3</text>
<text x="164.7" y="56.9">B2</text>
<text x="164.7" y="59.4">B1</text>
<text x="137.4" y="64.5">DIR4</text>
<text x="174.5" y="64.5">GND</text>
<text x="315.7" y="63.2">PLACEHOLDER</text>
<text x="330" y="63.2">PART</text>
<text x="333.5" y="60.7">FL1</text>
<text x="335.8" y="63.2">LFB212G45SG8C341</text>
<text x="370.8" y="65.1">AE1</text>
<text x="110.2" y="67">GND</text>
<text x="137.4" y="69.6">DIR2</text>
<text x="137.4" y="67">DIR3</text>
<text x="315.6" y="69.6">C17</text>
<text x="370.8" y="67.6">2.4-GHz</text>
<text x="380.2" y="67.6">Inverted</text>
<text x="389" y="67.6">F</text>
<text x="391.2" y="67.6">Antenna</text>
<text x="52.4" y="73.4">RF_1V8</text>
<text x="137.4" y="72.1">DIR1</text>
<text x="137.4" y="77.2">VCCA</text>
<text x="162.3" y="77.2">VCCB</text>
<text x="180.3" y="72.1">C9</text>
<text x="180.3" y="74.6">0.1uF</text>
<text x="287.3" y="77.2">BT_RF</text>
<text x="315.1" y="72.1">22pF</text>
<text x="328.2" y="73.4">IN</text>
<text x="338.6" y="73.4">OUT</text>
<text x="57.9" y="83.5">1uF</text>
<text x="58.6" y="81.7">C1</text>
<text x="115.3" y="78.2" transform="rotate(-90 115.3 78.2)">GND</text>
<text x="120" y="82.8">0.1uF</text>
<text x="122" y="81.2">C6</text>
<text x="336.3" y="79.5" transform="rotate(-90 336.3 79.5)">GND</text>
<text x="339.1" y="83.5">GND</text>
<text x="67.3" y="87.3">GND</text>
<text x="122.6" y="87.3">MCU_3V3</text>
<text x="173" y="87.3">RF_1V8</text>
<text x="237.7" y="89.9">HCI_RX</text>
<text x="286.4" y="87.3">VDD_IO</text>
<text x="286.4" y="89.9">VDD_IO</text>
<text x="286.4" y="84.8">VDD_IO</text>
<text x="313.4" y="89.9">C14</text>
<text x="323.6" y="89.9">C18</text>
<text x="334" y="89.9">C21</text>
<text x="345.4" y="89.9">C23</text>
<text x="349.3" y="87.3">RF_1V8</text>
<text x="125.1" y="93.7">10K</text>
<text x="125.7" y="91.1">R2</text>
<text x="237.7" y="95">HCI_RTS</text>
<text x="237.7" y="92.4">HCI_TX</text>
<text x="286.4" y="95">VDD_IO</text>
<text x="286.4" y="92.4">VDD_IO</text>
<text x="313.4" y="92.4">0.1uF</text>
<text x="323.6" y="92.4">0.1uF</text>
<text x="334" y="92.4">0.1uF</text>
<text x="345.4" y="92.4">0.1uF</text>
<text x="36.4" y="100">TPS7A2018PDBV</text>
<text x="49.3" y="97.5">U1</text>
<text x="56.9" y="97" transform="rotate(-90 56.9 97)">OUT</text>
<text x="58.9" y="98.8">GND</text>
<text x="69.9" y="98.8">GND</text>
<text x="111.5" y="97.5">GND</text>
<text x="136.1" y="97.5">OE_N</text>
<text x="162" y="97.5">GND</text>
<text x="175.3" y="97.5">GND</text>
<text x="237.7" y="97.5">HCI_CTS</text>
<text x="286.4" y="100">VDD_IO</text>
<text x="286.4" y="97.5">VDD_IO</text>
<text x="56.9" y="102.4" transform="rotate(-90 56.9 102.4)">IN</text>
<text x="59.4" y="102.4" transform="rotate(-90 59.4 102.4)">EN</text>
<text x="136.1" y="107.7">A2</text>
<text x="136.1" y="105.1">A3</text>
<text x="136.1" y="102.6">A4</text>
<text x="163.4" y="102.6">B4</text>
<text x="163.4" y="105.1">B3</text>
<text x="163.4" y="107.7">B2</text>
<text x="237.7" y="102.6">AUD_FSYNC</text>
<text x="237.7" y="105.1">AUD_CLK</text>
<text x="237.7" y="107.7">AUD_IN</text>
<text x="286.4" y="102.6">VDD_IO</text>
<text x="309.1" y="102.6">GND</text>
<text x="57.9" y="111.5">1uF</text>
<text x="58.6" y="109.7">C2</text>
<text x="121.6" y="110.2">GND</text>
<text x="136.1" y="110.2">A1</text>
<text x="163.4" y="110.2">B1</text>
<text x="175.3" y="110.2">GND</text>
<text x="237.7" y="110.2">AUD_OUT</text>
<text x="280.1" y="110.2">CL1.5_LDO_IN</text>
<text x="284.9" y="112.7">MLDO_IN</text>
<text x="306.3" y="112.7">PWR_FLAG</text>
<text x="351.8" y="112.7">C24</text>
<text x="367" y="110.2">RF_3v3_BUS</text>
<text x="67.3" y="115.3">GND</text>
<text x="136.1" y="117.8">DIR3</text>
<text x="136.1" y="115.3">DIR4</text>
<text x="174.5" y="115.3">GND</text>
<text x="237.7" y="117.8">SLOW_CLK</text>
<text x="283.2" y="117.8">MLDO_OUT</text>
<text x="316" y="119.1">C15</text>
<text x="324.9" y="119.1">C19</text>
<text x="351.8" y="115.3">1uF</text>
<text x="62.2" y="124.2">RF_3v3_BUS</text>
<text x="114" y="122.9">GND</text>
<text x="136.1" y="122.9">DIR1</text>
<text x="136.1" y="120.4">DIR2</text>
<text x="180.3" y="122.9">C10</text>
<text x="180.3" y="125.4">0.1uF</text>
<text x="283.2" y="125.4">MLDO_OUT</text>
<text x="283.2" y="122.9">MLDO_OUT</text>
<text x="283.2" y="120.4">MLDO_OUT</text>
<text x="316" y="121.6">1uF</text>
<text x="324.9" y="121.6">1uF</text>
<text x="345.9" y="124.2">GND</text>
<text x="58.6" y="131.3">C3</text>
<text x="112.7" y="129" transform="rotate(-90 112.7 129)">GND</text>
<text x="136.1" y="128">VCCA</text>
<text x="161" y="128">VCCB</text>
<text x="237.7" y="130.5">SHUTD_N</text>
<text x="278.7" y="130.5">SRAM_LDO_OUT</text>
<text x="316.7" y="129">GND</text>
<text x="57.9" y="133.1">1uF</text>
<text x="67.3" y="136.9">GND</text>
<text x="117.5" y="133.6">0.1uF</text>
<text x="119.5" y="132">C5</text>
<text x="201.9" y="136.9">TP1</text>
<text x="237.7" y="135.6">TX_DBG</text>
<text x="275.5" y="133.1">ADC_PPA_LDO_OUT</text>
<text x="278.4" y="135.6">CL1.5_LDO_OUT</text>
<text x="373.4" y="136.9">PWR_FLAG</text>
<text x="383.5" y="134.3">PWR_FLAG</text>
<text x="120.1" y="140.7">MCU_3V3</text>
<text x="173" y="138.1">RF_1V8</text>
<text x="198.9" y="139.4">TX_DEBUG</text>
<text x="237.7" y="138.1">NC</text>
<text x="279.8" y="138.1">DCO_LDO_OUT</text>
<text x="280.6" y="143.2">DIG_LDO_OUT</text>
<text x="353.1" y="141.9">PWR_FLAG</text>
<text x="363.2" y="139.4">PWR_FLAG</text>
<text x="40.2" y="149.6">TPS7A203V3</text>
<text x="49.3" y="147">U2</text>
<text x="56.9" y="146.6" transform="rotate(-90 56.9 146.6)">OUT</text>
<text x="58.9" y="148.3">GND</text>
<text x="69.9" y="148.3">GND</text>
<text x="125.1" y="147">10K</text>
<text x="125.7" y="144.5">R3</text>
<text x="237.7" y="148.3">XTALP_FREFP</text>
<text x="280.6" y="145.8">DIG_LDO_OUT</text>
<text x="280.6" y="148.3">DIG_LDO_OUT</text>
<text x="316.5" y="145.8">PWR_FLAG</text>
<text x="351.5" y="147">C25</text>
<text x="351.5" y="149.6">0.1uF</text>
<text x="361.7" y="147">C26</text>
<text x="361.7" y="149.6">0.1uF</text>
<text x="371.9" y="147">C27</text>
<text x="371.9" y="149.6">0.1uF</text>
<text x="382" y="147">C28</text>
<text x="382" y="149.6">0.1uF</text>
<text x="56.9" y="151.9" transform="rotate(-90 56.9 151.9)">IN</text>
<text x="59.4" y="151.9" transform="rotate(-90 59.4 151.9)">EN</text>
<text x="111.5" y="150.8">GND</text>
<text x="136.1" y="155.9">A4</text>
<text x="136.1" y="150.8">OE_N</text>
<text x="162" y="150.8">GND</text>
<text x="163.4" y="155.9">B4</text>
<text x="175.3" y="150.8">GND</text>
<text x="203.8" y="153.4">C11</text>
<text x="203.9" y="155.9">6pF</text>
<text x="237.7" y="150.8">XTALM_FREFM</text>
<text x="280.6" y="153.4">DIG_LDO_OUT</text>
<text x="280.6" y="150.8">DIG_LDO_OUT</text>
<text x="280.6" y="155.9">DIG_LDO_OUT</text>
<text x="308.4" y="153.4">C13</text>
<text x="308.4" y="155.9">0.1uF</text>
<text x="318.5" y="155.9">0.47uF</text>
<text x="318.5" y="153.4">C16</text>
<text x="330" y="155.9">0.47uF</text>
<text x="330" y="153.4">C20</text>
<text x="341.4" y="153.4">C22</text>
<text x="341.4" y="155.9">0.1uF</text>
<text x="57.9" y="161">1uF</text>
<text x="58.6" y="159.2">C4</text>
<text x="120.4" y="161">GND</text>
<text x="136.1" y="161">A2</text>
<text x="136.1" y="158.5">A3</text>
<text x="163.4" y="158.5">B3</text>
<text x="163.4" y="161">B2</text>
<text x="180.3" y="161">GND</text>
<text x="280.6" y="158.5">DIG_LDO_OUT</text>
<text x="347.2" y="157.2">GND</text>
<text x="357.4" y="157.2">GND</text>
<text x="367.5" y="157.2">GND</text>
<text x="377.7" y="157.2">GND</text>
<text x="67.3" y="164.8">GND</text>
<text x="136.1" y="163.5">A1</text>
<text x="163.4" y="163.5">B1</text>
<text x="190.2" y="164.8">GND</text>
<text x="218.4" y="163.5">Y1</text>
<text x="218.4" y="166.1">26MHz</text>
<text x="330.7" y="166.1">GND</text>
<text x="116.6" y="173.7">GND</text>
<text x="136.1" y="173.7">DIR2</text>
<text x="136.1" y="171.2">DIR3</text>
<text x="136.1" y="168.6">DIR4</text>
<text x="173.2" y="168.6">GND</text>
<text x="204" y="173.2">C12</text>
<text x="52.7" y="175">5VBUS</text>
<text x="136.1" y="176.2">DIR1</text>
<text x="179.1" y="176.2">C8</text>
<text x="179.1" y="178.8">0.1uF</text>
<text x="204.2" y="175.7">6pF</text>
<text x="115.3" y="182.4" transform="rotate(-90 115.3 182.4)">GND</text>
<text x="122" y="185.4">C7</text>
<text x="136.1" y="181.3">VCCA</text>
<text x="161" y="181.3">VCCB</text>
<text x="250.4" y="183.9">NC</text>
<text x="277.6" y="183.9">NC</text>
<text x="120" y="186.9">0.1uF</text>
<text x="171.7" y="191.5">RF_1V8</text>
<text x="227.6" y="188.9">GND</text>
<text x="250.4" y="186.4">NC</text>
<text x="250.4" y="188.9">NC</text>
<text x="250.4" y="191.5">NC</text>
<text x="277.6" y="191.5">NC</text>
<text x="277.6" y="188.9">NC</text>
<text x="277.6" y="186.4">NC</text>
<text x="122.6" y="194">MCU_3V3</text>
<text x="250.4" y="194">NC</text>
<text x="250.4" y="196.6">NC</text>
<text x="277.6" y="196.6">NC</text>
<text x="277.6" y="194">NC</text>
<text x="250.4" y="199.1">NC</text>
<text x="250.4" y="201.6">NC</text>
<text x="277.6" y="201.6">NC</text>
<text x="277.6" y="199.1">NC</text>
<text x="250.4" y="204.2">NC</text>
<text x="250.4" y="206.7">NC</text>
<text x="250.4" y="209.3">NC</text>
<text x="277.6" y="209.3">NC</text>
<text x="277.6" y="206.7">NC</text>
<text x="277.6" y="204.2">NC</text>
<text x="126.2" y="214.3">GND</text>
<text x="250.4" y="211.8">NC</text>
<text x="250.4" y="214.3">NC</text>
<text x="277.6" y="214.3">NC</text>
<text x="277.6" y="211.8">NC</text>
<text x="298.5" y="214.3">GND</text>
<text x="250.4" y="216.9">NC</text>
<text x="250.4" y="219.4">NC</text>
<text x="250.4" y="222">NC</text>
<text x="271.1" y="219.4">VSS_FREF</text>
<text x="271.9" y="222">VSS_DCO</text>
<text x="295.9" y="219.4">GND</text>
<text x="250.4" y="224.5">NC</text>
<text x="250.4" y="227">NC</text>
<text x="276.7" y="227">VSS</text>
<text x="295.9" y="227">GND</text>
<text x="125.4" y="231.7" transform="rotate(-90 125.4 231.7)">16</text>
<text x="128" y="231.7" transform="rotate(-90 128 231.7)">15</text>
<text x="130.5" y="231.7" transform="rotate(-90 130.5 231.7)">14</text>
<text x="133.1" y="231.7" transform="rotate(-90 133.1 231.7)">13</text>
<text x="135.4" y="233.3">36903205S</text>
<text x="139.6" y="230.8">U3</text>
<text x="250.4" y="229.6">NC</text>
<text x="276.7" y="229.6">VSS</text>
<text x="122.4" y="237.2">1</text>
<text x="122.4" y="239.7">2</text>
<text x="131.5" y="239.7">11</text>
<text x="131.5" y="237.2">12</text>
<text x="275.4" y="234.7">EPAD</text>
<text x="295.9" y="234.7">GND</text>
<text x="102.6" y="241">GND</text>
<text x="122.4" y="242.3">3</text>
<text x="122.4" y="244.8">4</text>
<text x="131.5" y="242.3">10</text>
<text x="132.7" y="244.8">9</text>
<text x="152.9" y="241">GND</text>
<text x="125.4" y="251" transform="rotate(-90 125.4 251)">5</text>
<text x="128" y="251" transform="rotate(-90 128 251)">6</text>
<text x="130.5" y="251" transform="rotate(-90 130.5 251)">7</text>
<text x="133.1" y="251" transform="rotate(-90 133.1 251)">8</text>
<text x="126.2" y="267.7">GND</text>
</g>
<g font-size="1.3" fill="#a90000">
<text x="133.9" y="45.7">9</text>
<text x="168.9" y="45.7">10</text>
<text x="133.9" y="53.3">5</text>
<text x="133.9" y="50.8">6</text>
<text x="168.9" y="50.8">11</text>
<text x="168.9" y="53.3">12</text>
<text x="133.9" y="58.4">3</text>
<text x="133.9" y="55.9">4</text>
<text x="168.9" y="55.9">13</text>
<text x="168.9" y="58.4">14</text>
<text x="133.9" y="63.5">8</text>
<text x="133.9" y="71.1">1</text>
<text x="133.9" y="68.6">2</text>
<text x="133.9" y="66">7</text>
<text x="133.3" y="76.2">16</text>
<text x="168.9" y="76.2">15</text>
<text x="295.8" y="76.2">B8</text>
<text x="325.7" y="72.4">4</text>
<text x="343.5" y="72.4">2</text>
<text x="295.2" y="83.8">B25</text>
<text x="335.3" y="82" transform="rotate(-90 335.3 82)">1</text>
<text x="231.8" y="88.9">A26</text>
<text x="295.2" y="86.3">B21</text>
<text x="295.2" y="88.9">B22</text>
<text x="55.9" y="92.1" transform="rotate(-90 55.9 92.1)">5</text>
<text x="231.8" y="94">A32</text>
<text x="231.8" y="91.4">A33</text>
<text x="295.2" y="94">B18</text>
<text x="295.2" y="91.4">B19</text>
<text x="64.1" y="97.8">2</text>
<text x="132.6" y="101.6">6</text>
<text x="132.6" y="96.5">9</text>
<text x="167.6" y="96.5">10</text>
<text x="167.6" y="101.6">11</text>
<text x="231.8" y="96.5">A29</text>
<text x="231.8" y="101.6">A35</text>
<text x="295.3" y="101.6">A17</text>
<text x="295.3" y="99">A34</text>
<text x="295.3" y="96.5">A38</text>
<text x="55.9" y="104.8" transform="rotate(-90 55.9 104.8)">1</text>
<text x="58.4" y="104.8" transform="rotate(-90 58.4 104.8)">3</text>
<text x="132.6" y="106.7">4</text>
<text x="132.6" y="104.1">5</text>
<text x="167.6" y="104.1">12</text>
<text x="167.6" y="106.7">13</text>
<text x="231.7" y="104.1">B32</text>
<text x="231.7" y="106.7">B34</text>
<text x="132.6" y="109.2">3</text>
<text x="167.6" y="109.2">14</text>
<text x="231.7" y="109.2">B33</text>
<text x="295.8" y="111.7">B5</text>
<text x="295.8" y="109.2">B6</text>
<text x="132.6" y="119.4">2</text>
<text x="132.6" y="116.8">7</text>
<text x="132.6" y="114.3">8</text>
<text x="231.8" y="116.8">A25</text>
<text x="295.8" y="119.4">B2</text>
<text x="295.8" y="116.8">B7</text>
<text x="132.6" y="121.9">1</text>
<text x="295.9" y="124.4">A5</text>
<text x="295.9" y="121.9">A9</text>
<text x="132" y="127">16</text>
<text x="167.6" y="127">15</text>
<text x="232.4" y="129.5">A6</text>
<text x="295.8" y="129.5">B1</text>
<text x="231.7" y="134.6">B24</text>
<text x="231.8" y="137.1">A14</text>
<text x="295.3" y="137.1">A12</text>
<text x="295.9" y="134.6">A7</text>
<text x="295.9" y="132.1">A8</text>
<text x="55.9" y="141.7" transform="rotate(-90 55.9 141.7)">5</text>
<text x="295.9" y="142.2">A2</text>
<text x="64.1" y="147.3">2</text>
<text x="132.6" y="149.8">9</text>
<text x="167.6" y="149.8">10</text>
<text x="232.3" y="147.3">B4</text>
<text x="232.4" y="149.8">A4</text>
<text x="295.2" y="147.3">B15</text>
<text x="295.2" y="149.8">B27</text>
<text x="295.9" y="144.8">A3</text>
<text x="55.9" y="154.4" transform="rotate(-90 55.9 154.4)">1</text>
<text x="58.4" y="154.4" transform="rotate(-90 58.4 154.4)">3</text>
<text x="132.6" y="154.9">6</text>
<text x="167.6" y="154.9">11</text>
<text x="295.2" y="152.4">B26</text>
<text x="295.2" y="154.9">B36</text>
<text x="132.6" y="160">4</text>
<text x="132.6" y="157.5">5</text>
<text x="167.6" y="157.5">12</text>
<text x="167.6" y="160">13</text>
<text x="213.3" y="161.4" transform="rotate(-90 213.3 161.4)">1</text>
<text x="295.2" y="157.5">B35</text>
<text x="132.6" y="162.5">3</text>
<text x="132.6" y="167.6">8</text>
<text x="167.6" y="162.5">14</text>
<text x="208.2" y="163.8">2</text>
<text x="213.3" y="167.7" transform="rotate(-90 213.3 167.7)">4</text>
<text x="132.6" y="172.7">2</text>
<text x="132.6" y="170.2">7</text>
<text x="132.6" y="175.2">1</text>
<text x="132" y="180.3">16</text>
<text x="167.6" y="180.3">15</text>
<text x="244.5" y="185.4">A10</text>
<text x="245.1" y="182.9">A1</text>
<text x="282.5" y="185.4">B30</text>
<text x="282.5" y="182.9">B31</text>
<text x="244.5" y="187.9">A11</text>
<text x="244.5" y="190.5">A13</text>
<text x="282.5" y="190.5">B28</text>
<text x="282.5" y="187.9">B29</text>
<text x="244.5" y="193">A15</text>
<text x="244.5" y="195.6">A16</text>
<text x="282.5" y="195.6">B20</text>
<text x="282.5" y="193">B23</text>
<text x="244.5" y="198.1">A18</text>
<text x="244.5" y="200.6">A19</text>
<text x="244.5" y="203.2">A20</text>
<text x="282.5" y="203.2">B14</text>
<text x="282.5" y="200.6">B16</text>
<text x="282.5" y="198.1">B17</text>
<text x="244.5" y="205.7">A21</text>
<text x="244.5" y="208.3">A22</text>
<text x="282.5" y="208.3">B12</text>
<text x="282.5" y="205.7">B13</text>
<text x="244.5" y="210.8">A23</text>
<text x="244.5" y="213.3">A27</text>
<text x="244.5" y="215.9">A30</text>
<text x="282.5" y="210.8">B10</text>
<text x="283.1" y="213.3">B9</text>
<text x="244.5" y="218.4">A31</text>
<text x="244.5" y="221">A36</text>
<text x="282.5" y="221">B11</text>
<text x="283.1" y="218.4">B3</text>
<text x="124.4" y="227.4" transform="rotate(-90 124.4 227.4)">16</text>
<text x="127" y="227.4" transform="rotate(-90 127 227.4)">15</text>
<text x="129.5" y="227.4" transform="rotate(-90 129.5 227.4)">14</text>
<text x="132.1" y="227.4" transform="rotate(-90 132.1 227.4)">13</text>
<text x="244.5" y="223.5">A37</text>
<text x="244.5" y="226">A39</text>
<text x="282.6" y="226">A28</text>
<text x="244.5" y="228.6">A40</text>
<text x="282.6" y="228.6">A24</text>
<text x="283.1" y="233.7">D1</text>
<text x="118.7" y="236.2">1</text>
<text x="118.7" y="238.7">2</text>
<text x="135.8" y="238.7">11</text>
<text x="135.8" y="236.2">12</text>
<text x="118.7" y="241.3">3</text>
<text x="118.7" y="243.8">4</text>
<text x="135.8" y="241.3">10</text>
<text x="136.5" y="243.8">9</text>
<text x="124.4" y="254.7" transform="rotate(-90 124.4 254.7)">5</text>
<text x="127" y="254.7" transform="rotate(-90 127 254.7)">6</text>
<text x="129.5" y="254.7" transform="rotate(-90 129.5 254.7)">7</text>
<text x="132.1" y="254.7" transform="rotate(-90 132.1 254.7)">8</text>
</g>
<g font-size="1.3" fill="#0f0f0f">
<text x="219.7" y="88.8">HCI_RX</text>
<text x="219.7" y="93.9">HCI_RTS</text>
<text x="219.7" y="91.3">HCI_TX</text>
<text x="213.4" y="101.5">AUD_FSYNC</text>
<text x="219.7" y="96.4">HCI_CTS</text>
<text x="213.4" y="104">AUD_CLK</text>
<text x="213.4" y="106.6">AUD_IN</text>
<text x="214.6" y="126.9">SLOW_CLK</text>
<text x="214.6" y="129.4">SHUTD_N</text>
<text x="215.9" y="134.5">DEBUG</text>
<text x="219.7" y="149.7">CYSTL_IN</text>
<text x="227.3" y="167.5">CYSTL_OUT</text>
</g>
<g font-size="1.3" fill="#0000c2">
<text x="48.4" y="188.4">1V8</text>
<text x="62.7" y="187.4">3v3</text>
<text x="46.6" y="196.6">LDO</text>
<text x="51.4" y="196.6">1V8</text>
<text x="42.4" y="203.9">buck</text>
<text x="48" y="203.9">5v</text>
<text x="51.4" y="203.9">-&gt;</text>
<text x="55.7" y="203.9">3v3</text>
<text x="48.5" y="217.4">5V</text>
</g>
</svg>
